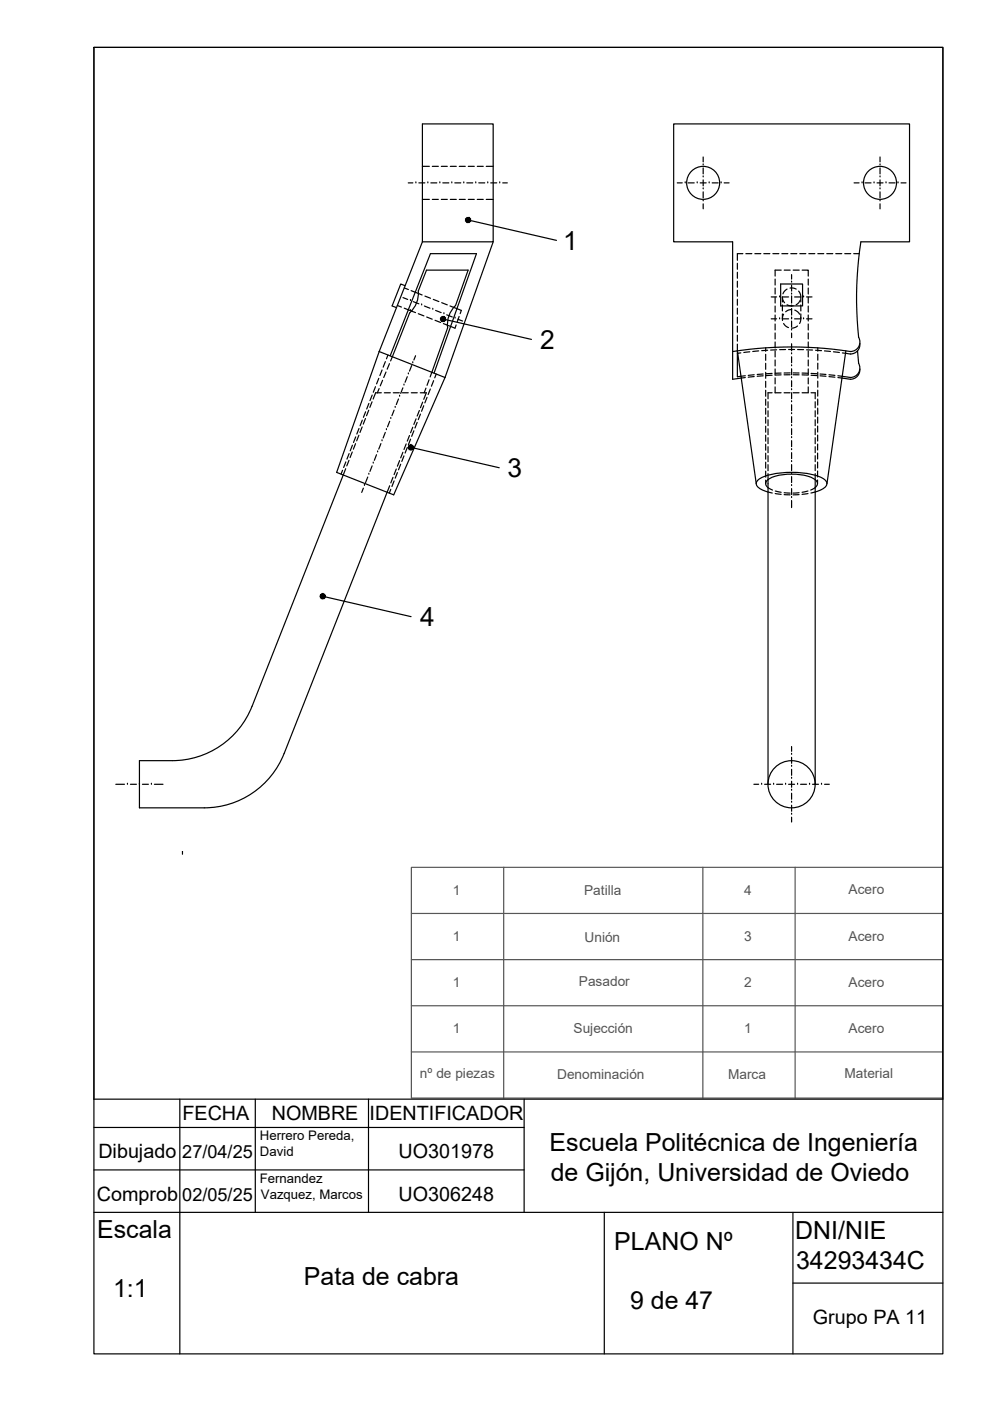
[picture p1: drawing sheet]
<svg xmlns="http://www.w3.org/2000/svg" width="210mm" height="297mm" viewBox="0 0 210 297" stroke-linecap="round" stroke-linejoin="round" font-family="sans-serif">
<!-- layer: Vistas -->
<g fill="none" stroke="#000" stroke-width=".25">
<path d="M89.6 26.3h15v25h-15zM89.6 51.3l-9.2 23.2M104.6 51.3l-10.2 28.7M80.4 74.5l14 5.5M80.4 74.5l-9 25.7 12.1 4.7 10.9-24.9M82.7 75.5l8.6-21.7h9.7l-9 25.3M85.9 60.6l-.9-.4-1.9 4.7 1 .3M86.6 65.7l.6 .3M87 65.9h.1M88 62l.7 .2M94.9 68.9l.6 .3M94.9 69.5a5.6 5.6 0 0 1 1.7-4.7l2.7-7.5h-8.9l-1.7 4.4a5.6 5.6 0 0 1-1.8 4.6l-3.7 9.3"/>
<path d="M94.9 69.5l-3.3 9.4M96.2 65.2l.7 .2M155.3 74.5a85.8 85.8 0 0 1 25.5 0 2 2 0 0 0 1.2-3 78.4 78.4 0 0 1 .5-20.2h10.3v-25h-50v25h12.5v29.1l1.9-.2M156.4 74.9h-.1M157.1 79.8l-.8 .1v-5.5l4 28.1M165.5 60.2h4.7v4.7h-4.7zM179.3 74.4l-4 28.1M181.8 74.4l.2 2.6a1.99 1.99 0 0 1-1.7 3l-1.7-.2M182.3 78.2a1.99 1.99 0 0 1-2 2.2l-1.8-.2M182.3 72.8a2.11 2.11 0 0 1-3 2.1M72.8 100.7l-19.4 49.1a18.2 18.2 0 0 1-16.9 11.5h-6.9v10h13.7a18.2 18.2 0 0 0 16.9-11.5M82.1 104.4l-21.9 55.4"/>
<path d="M162.8 103.4a1.01 1.01 0 0 1-.5-1 1.01 1.01 0 0 1 .8-.9 11.7 11.7 0 0 1 9.5 0 1.03 1.03 0 0 1 .7 .9 1.03 1.03 0 0 1-.5 1M162.8 101.7v64.6M172.8 104.3a3.8 3.8 0 0 0 2.4-1.4 1.22 1.22 0 0 0-.8-1.5 18.1 18.1 0 0 0-13.1 0 1.17 1.17 0 0 0-1 1.1 1.17 1.17 0 0 0 .9 1.2l1.6 .6M172.8 101.7v64.6"/>
<circle cx="149.1" cy="38.8" r="3.5"/>
<circle cx="186.6" cy="38.8" r="3.5"/>
<circle cx="167.8" cy="166.3" r="5"/>
</g>
<!-- layer: Oculto -->
<g fill="none" stroke="#000" stroke-width=".25">
<path d="M89.6 35.3h1.4M91.7 35.3h1.2M93.6 35.3h1.2M95.5 35.3h1.2M97.4 35.3h1.3M99.3 35.3h1.3M101.2 35.3h1.3M103.1 35.3h1.5M89.6 42.3h1.4M91.7 42.3h1.2M93.6 42.3h1.2M95.5 42.3h1.2"/>
<path d="M97.4 42.3h1.3M99.3 42.3h1.3M101.2 42.3h1.3M103.1 42.3h1.5M156.3 55.8v1.3M156.3 57.7v1.3M156.3 59.6v1.3M157.5 53.8h-1.2v1.4M158.1 53.8h1.3M160 53.8h1.3M161.9 53.8h1.3M163.9 53.8h1.2"/>
<path d="M164.3 59.2v1.2M165.6 57.3h-1.3v1.2M165.8 53.8h1.2M166.3 57.3h1.2M167.7 53.8h1.2M168.2 57.3h1.2M169.6 53.8h1.3M170.1 57.3h1.3v1.2M171.4 59.2v1.2M171.5 53.8h1.3M173.4 53.8h1.3M175.3 53.8h1.3"/>
<path d="M177.2 53.8h1.3M179.1 53.8h1.3M181 53.8h1.2M81 78.4l-.5 1.2M81.7 76.7l-.5 1.1M81.8 78.9l-.4 1.1M82.3 75.3l-.4 .8M82.6 77.1l-.5 1.2M83.2 75.6l-.4 .9M84.2 64.8l.9 .3M85.7 65.3l.9 .4M85.7 61l.9 .4"/>
<path d="M87.2 61.6l.8 .4M87.2 66l.9 .3M88.7 66.5l1.2 .5M88.7 62.2l.8 .3M90.1 62.8l1.2 .4M90.5 67.2l1.1 .5M91.6 78.9l-.4 1M91.9 63.5l1.2 .4M92.2 67.9l1.2 .5M92.5 79.3l-.3 .8M93.6 64.2l1.2 .4M94 68.6l.9 .3"/>
<path d="M95.4 64.9l.8 .3M96.7 68.9l-.2 .7-1-.4M96.9 65.4l.9 .4-.2 .7M97.3 67.1l-.4 1.2M156.3 61.5v1.3M156.3 63.4v1.3M156.3 65.3v1.3M156.3 67.3v1.2M156.3 69.2v1.2M156.3 71.1v1.2M156.3 73v1.4M157.1 74.8l-.7 .1"/>
<path d="M158 79.7l-.9 .1M159 74.6l-1.3 .1M159.9 79.5l-1.3 .1M159.9 79.8l-1.3 .2M160.9 74.4l-1.3 .1M161.8 79.3l-1.3 .1M161.8 79.7l-1.3 .1M162.3 73.8v.7M162.3 75.1v1.3M162.3 77v1.3M162.3 78.9v1.3M162.8 74.3h-1.3"/>
<path d="M163.7 79.2h-1.3M163.7 79.6h-1.3M164.3 61.1v1.2M164.3 63v1.2M164.3 64.9v1.3M164.3 66.8v1.3M164.3 68.7v1.3M164.3 70.6v1.3M164.3 72.5v1.3M164.3 74.4v1.3M164.3 76.3v1.3M164.3 78.2v1.3h1.3"/>
<path d="M164.7 74.2h-1.3M165.6 79.1h-1.3M165.9 64v-1l.1 .5 .4 .7M165.9 64.7v1.2M165.9 66.6v1M166.1 66.6l-.2 1.3M166.2 68.6l.4 .6 .6 .3M166.6 74.1h-1.3M166.9 64.6l.7 .3 .6-.1M166.9 61.3l-.5 .4-.4 .6M167.2 74.1h1.3M167.5 61.1h.7l.6 .2"/>
<path d="M167.5 79.1h-1.3M167.5 79.5h-1.3M167.8 65.6l-.5 .1-.7 .4M167.8 65.6h.1M168.2 79.1h1.2M168.2 79.5h1.2M168.5 65.8l.6 .3 .4 .5M169.1 69.1l-.6 .3-.7 .2M169.1 74.1h1.3M169.3 61.7l.4 .8 .1 1.5M169.7 63.6l-.3 .5-.6 .5M169.8 67.3v.7l-.3 .6"/>
<path d="M169.8 64.7v1.2M169.8 66.6v1M170.1 79.1h1.2M170.1 79.5h1.2M171 74.2h1.3M171.4 61.1v1.2M171.4 63v1.2M171.4 64.9v1.3M171.4 66.8v1.3M171.4 68.7v1.3M171.4 70.6v1.3M171.4 72.5v1.3"/>
<path d="M171.4 74.4v1.3M171.4 76.3v1.3M171.4 78.2v1.3M172 79.2h1.2M172 79.6h1.2M172.9 74.3h1.3M173.4 78.9v1.3M173.4 73.8v.7M173.4 75.1v1.3M173.4 77v1.3M173.9 79.3l1.2 .1M173.9 79.7l1.2 .1"/>
<path d="M174.8 74.4l1.3 .1M175.8 79.5l1.2 .1M175.8 79.8l1.2 .2M176.7 74.6l1.3 .1M177.7 79.7l.9 .1M178.6 74.8l.7 .1M72.6 99.7l-.3 .8M73.3 99.4l-.5 1.3M73.3 97.9l-.4 1.2M74 97.6l-.5 1.2M74 96.2l-.4 1.1M74.7 95.8l-.5 1.2"/>
<path d="M74.7 94.4l-.4 1.2M75.4 94.1l-.5 1.1M75.4 92.6l-.4 1.2M76.1 92.3l-.5 1.2M76.1 90.8l-.4 1.2M76.8 90.5l-.5 1.2M76.8 89.1l-.4 1.2M77.5 88.7l-.5 1.2M77.5 87.3l-.4 1.2M78.2 87l-.5 1.1M78.2 85.5l-.5 1.2M78.9 85.2l-.5 1.2"/>
<path d="M78.9 83.8l-.5 1.1M79.6 82l-.5 1.2M80.3 80.2l-.5 1.2M80.4 82.4l-.4 .9M80.8 83.3h-1.2l-.5 1.3M81.1 80.6l-.5 1.2M81.5 83.3h1.3M83.4 83.3h1.3M84 99.4l-.4 1.2M84.7 97.7l-.4 1.1M85 98.4l-.5 1.2M85.3 83.3h1.3"/>
<path d="M85.4 95.9l-.4 1.2M85.7 96.7l-.5 1.1M86.1 94.1l-.4 1.2M86.4 94.9l-.5 1.2M86.8 92.3l-.4 1.2M87.1 93.1l-.5 1.2M87.2 83.3h1.3M87.5 90.6l-.4 1.2M87.7 91.3l-.4 1.2M88.2 88.8l-.5 1.2M88.4 89.6l-.4 1.1M88.9 87l-.5 1.2"/>
<path d="M89.1 83.3h1.3l-.6 1.4M89.1 87.8l-.4 1.2M89.6 85.3l-.5 1.1M89.8 86l-.4 1.2M90.3 82.3l-.4 1M90.5 84.3l-.4 1.1M91 80.5l-.5 1.2M91.2 82.5l-.4 1.2M91.9 80.7l-.4 1.2M158 80l-.8 .2M162.3 80.8v1.3M162.3 82.7v1.3"/>
<path d="M162.3 84.7v1.2M162.3 86.6v1.2M162.3 88.5v1.2M162.3 90.4v1.2M162.3 92.3v1.2M162.3 94.2v1.2M162.3 96.1v1.3M162.3 98v1.3M162.3 99.9v1.3M162.8 85.2v1.3M162.8 87.1v1.3M162.8 89v1.3"/>
<path d="M162.8 90.9v1.3M162.8 92.8v1.3M162.8 94.7v1.3M162.8 96.6v1.3M162.8 98.5v1.3M163.7 83.3h-.9v1.2M164.3 82v1.3h1.3M164.3 80.1v1.3M166.2 83.3h1.3M168.2 83.3h1.2M170.1 83.3h1.2M171.4 80.1v1.3"/>
<path d="M171.4 82v1.3M172 83.3h.8v1.2M172.8 85.2v1.3M172.8 87.1v1.3M172.8 89v1.3M172.8 90.9v1.3M172.8 92.8v1.3M172.8 94.7v1.3M172.8 96.6v1.3M172.8 98.5v1.3M173.3 96.1v1.2M173.3 98v1.2"/>
<path d="M173.3 99.9v1.2M173.4 94.1l-.1 1.3M173.4 90.3v1.3M173.4 92.2v1.3M173.4 84.6v1.3M173.4 86.5v1.3M173.4 88.4v1.3M173.4 80.8v1.3M173.4 82.7v1.3M177.7 80l.8 .2M82.6 103l-.5 1.4M82.9 103.7l-.4 .8"/>
<path d="M83.3 101.2l-.4 1.2M83.6 102l-.5 1.2M84.3 100.2l-.5 1.2M162.3 101.8v.7M162.8 103.4l1 .5M162.8 104.3l.9 .2M162.8 100.4v1.3M164.4 104.6l1.2 .2M164.4 104.1l1.2 .3M166.3 104.5h1.2M166.3 104.9h1.2M169.4 104.5h-1.2"/>
<path d="M169.4 104.9h-1.2M171.3 104.1l-1.2 .3M171.3 104.6l-1.2 .2M172.8 103.4l-.9 .5M172.8 104.3l-.9 .2M172.8 100.4v1.3M173.3 101.8v.7"/>
</g>
<!-- layer: Cotas -->
<g fill="#000" stroke="#000" stroke-width=".21">
<path d="M98.8 46.5v.2l.5-.1zM98.8 46.7l.5-.1-.5 .2zM98.8 46.8v.1l.5-.3z"/>
<path d="M98.8 46.9l.1 .1 .4-.4zM99.3 46.6l-.3 .5-.1-.1zM99.3 46.6l-.3 .5h.1z"/>
<path d="M98.9 46.3l.4 .3-.3-.4zM98.9 46.3l.4 .3-.5-.2zM98.8 46.4v.1l.5 .1z"/>
<path d="M99.3 46.6l-.2 .5h.2zM99.3 46.6l.1 .5h-.1zM99.3 46.6l.1 .5h.1z"/>
<path d="M99.2 46.2l.1 .4 .1-.4zM99.1 46.2h.1l.1 .4zM99 46.2l.3 .4-.2-.4z"/>
<path d="M99.3 46.6l.2 .5 .1-.1zM99.3 46.6l.4 .3-.1 .1zM99.3 46.6l.4 .3v-.1z"/>
<path d="M99.6 46.3l-.3 .3 .4-.2zM99.5 46.2l.1 .1-.3 .3zM99.4 46.2l-.1 .4 .2-.4z"/>
<path d="M99.3 46.6l.4 .2 .1-.2zM99.3 46.6l.4-.1 .1 .1zM99.3 46.6l.4-.1v-.1z"/>
<path d="M93.5 67.5l-.1 .2 .6-.1zM93.4 67.7l.6-.1-.5 .2zM93.5 67.8v.1l.5-.3z"/>
<path d="M93.5 67.9l.1 .1 .4-.4zM94 67.6l-.3 .5-.1-.1zM94 67.6l-.3 .5h.1z"/>
<path d="M93.6 67.3l.4 .3-.3-.4zM93.6 67.3l.4 .3-.5-.2zM93.5 67.4v.1l.5 .1z"/>
<path d="M94 67.6l-.2 .5h.2zM94 67.6l.1 .5h-.1zM94 67.6l.1 .5h.1z"/>
<path d="M93.9 67.1l.1 .5 .1-.4zM93.8 67.2l.1-.1 .1 .5zM93.7 67.2l.3 .4-.2-.4z"/>
<path d="M94 67.6l.2 .5 .1-.1zM94 67.6l.4 .3-.1 .1zM94 67.6l.4 .3v-.1z"/>
<path d="M94.3 67.3l-.3 .3 .4-.2zM94.2 67.2l.1 .1-.3 .3zM94.1 67.2l-.1 .4 .2-.4z"/>
<path d="M94 67.6l.4 .2v-.2zM94 67.6l.4-.1v.1zM94 67.6l.4-.1v-.1z"/>
<path d="M86.6 94.7v.2h.5zM86.6 94.9h.5l-.5 .1zM86.6 95l.1 .1 .4-.2z"/>
<path d="M86.7 95.1l.1 .1 .3-.3zM87.1 94.9l-.2 .4-.1-.1zM87.1 94.9l-.2 .4h.1z"/>
<path d="M86.7 94.5l.4 .4-.3-.5zM86.7 94.5l.4 .4-.4-.3zM86.7 94.6l-.1 .1 .5 .2z"/>
<path d="M87.1 94.9l-.1 .4 .1 .1zM87.1 94.9l.2 .4-.2 .1zM87.1 94.9l.2 .4h.1z"/>
<path d="M87.1 94.4v.5l.1-.5zM87 94.4h.1v.5zM86.8 94.4l.3 .5-.1-.5z"/>
<path d="M87.1 94.9l.3 .4 .1-.1zM87.1 94.9l.4 .2v.1zM87.1 94.9l.4 .2 .1-.1z"/>
<path d="M87.5 94.5l-.4 .4 .4-.3zM87.3 94.4l.2 .1-.4 .4zM87.2 94.4l-.1 .5 .2-.5z"/>
<path d="M87.1 94.9l.5 .1v-.2zM87.1 94.9l.5-.2v.1zM87.1 94.9l.5-.2-.1-.1z"/>
<path d="M67.9 126.3v.1h.5zM67.9 126.4h.5l-.5 .2zM67.9 126.6l.1 .1 .4-.3z"/>
<path d="M68 126.7l.1 .1 .3-.4zM68.4 126.4l-.2 .5-.1-.1zM68.4 126.4l-.2 .5h.1z"/>
<path d="M68.1 126.1l.3 .3-.2-.4zM68.1 126.1l.3 .3-.4-.2zM68 126.2l-.1 .1 .5 .1z"/>
<path d="M68.4 126.4l-.1 .5h.1zM68.4 126.4l.2 .5h-.2zM68.4 126.4l.2 .5 .1-.1z"/>
<path d="M68.4 125.9v.5l.1-.5zM68.3 125.9h.1v.5zM68.2 126l.2 .4-.1-.5z"/>
<path d="M68.4 126.4l.3 .4h.1zM68.4 126.4l.5 .3-.1 .1zM68.4 126.4l.5 .3v-.2z"/>
<path d="M68.8 126.1l-.4 .3 .4-.2zM68.7 126l.1 .1-.4 .3zM68.5 125.9l-.1 .5 .3-.4z"/>
<path d="M68.4 126.4l.5 .1v-.1zM68.4 126.4l.5-.1v.1zM68.4 126.4l.5-.1-.1-.1z"/>
</g>
<path d="M99.7 46.8l18.3 4.2M94.4 67.8l18.3 4.2M87.6 95l18.2 4.2M68.9 126.5l18.3 4.2" fill="none" stroke="#000" stroke-width=".25"/>
<!-- layer: Ejes -->
<g fill="none" stroke="#000" stroke-width=".25">
<path d="M86.6 38.8h.9M88.2 38.8h.1M88.8 38.8h1.3M90.7 38.8h.1M91.3 38.8h1.3M93.3 38.8h.1M93.9 38.8h1.3M95.8 38.8h.1M96.4 38.8h1.3M98.3 38.8h.1M99 38.8h1.2M100.9 38.8h.1"/>
<path d="M101.5 38.8h1.3M103.4 38.8h.1M104 38.8h1.3M106 38.8h.1M106.6 38.8h1M143.6 38.8h1M145.3 38.8h.1M145.9 38.8h1.3M147.8 38.8h.1M148.5 38.8h1.2M149.1 35h.1M149.1 37.5h.1"/>
<path d="M149.1 33.3v1M149.1 35.6v1.3M149.1 38.1v1.3M150.4 38.8h.1M151 38.8h1.3M152.9 38.8h.1M153.5 38.8h1.1M181.1 38.8h1M182.8 38.8h.1M183.4 38.8h1.3M185.3 38.8h.1M186 38.8h1.2"/>
<path d="M186.6 35h.1M186.6 37.5h.1M186.6 33.3v1M186.6 35.6v1.3M186.6 38.1v1.3M187.9 38.8h.1M188.5 38.8h1.3M190.4 38.8h.1M191 38.8h1.1M149.1 40h.1M149.1 42.6h.1M149.1 40.7v1.2"/>
<path d="M149.1 43.2v1.1M167.8 59.8h.1M167.8 58.2v1M186.6 40h.1M186.6 42.6h.1M186.6 40.7v1.2M186.6 43.2v1.1M85.4 63.1l1 .4M86.4 79.9l-.5 1.2M86.6 79.3h.1M87 63.7h.1M87.3 77.5l-.5 1.2"/>
<path d="M87.5 76.9h.1M87.6 64l1.2 .4M88.1 75.4l-.4 .9M89.4 64.7h.1M90 64.9l1.2 .4M91.8 65.6h.1M92.4 65.8l1.1 .5M94.1 66.5h.1M94.7 66.7l1.2 .5M96.5 67.4h.1M97.1 67.7l1 .4M163.5 63h1.2"/>
<path d="M163.5 67.6h1.2M165.3 63h.1M165.3 67.6h.1M165.9 63h1.3M165.9 67.6h1.3M167.8 63h.1M167.8 70h.1M167.8 67.4h.1M167.8 64.9h.1M167.8 62.4h.1M167.8 67.6h.1M167.8 77.6h.1"/>
<path d="M167.8 75h.1M167.8 60.4v1.3M167.8 63v1.3M167.8 65.5v1.3M167.8 68.1v1.2M167.8 70.6v1M167.8 72.9v1.5M167.8 75.6v1.3M167.8 78.2v1.3M168.5 63h1.2M168.5 67.6h1.2M170.4 63h.1"/>
<path d="M170.4 67.6h.1M171 63h1.2M171 67.6h1.2M78.9 98.8l-.5 1.2M79.1 98.2h.1M79.8 96.4l-.4 1.2M80.1 95.8h.1M80.8 94.1l-.5 1.1M81 93.5h.1M81.7 91.7l-.5 1.2M81.9 91.1h.1M82.6 89.3l-.4 1.2"/>
<path d="M82.9 88.7h.1M83.6 87l-.5 1.1M83.8 86.4h.1M84.5 84.6l-.5 1.2M84.7 84h.1M85.4 82.2l-.4 1.2M85.7 81.6h.1M167.8 97.9h.1M167.8 95.3h.1M167.8 92.8h.1M167.8 90.3h.1M167.8 87.7h.1"/>
<path d="M167.8 85.2h.1M167.8 82.6h.1M167.8 80.1h.1M167.8 80.7v1.3M167.8 83.3v1.2M167.8 85.8v1.3M167.8 88.3v1.3M167.8 90.9v1.3M167.8 93.4v1.3M167.8 96v1.2M167.8 98.5v1.3M77 103.5l-.3 .9"/>
<path d="M77.3 102.9h.1M78 101.1l-.5 1.2M78.2 100.5h.1M167.8 105.5h.1M167.8 103h.1M167.8 100.4h.1M167.8 101v1.3M167.8 103.6v1.3M167.8 106.1v1.5M167.8 159.9h.1M167.8 158.3v1M24.6 166.3h1.8"/>
<path d="M27 166.3h.1M27.7 166.3h1.2M29.6 166.3h.1M30.2 166.3h1.3M32.1 166.3h.1M32.7 166.3h1.9M159.8 166.3h1M161.5 166.3h.1M162.1 166.3h1.3M164 166.3h.1M164.7 166.3h1.2M166.6 166.3h.1"/>
<path d="M167.2 166.3h1.3M167.8 172.6h.1M167.8 170.1h.1M167.8 167.6h.1M167.8 165h.1M167.8 162.5h.1M167.8 160.6v1.2M167.8 163.1v1.3M167.8 165.6v1.3M167.8 168.2v1.3M167.8 170.7v1.3M167.8 173.3v1"/>
<path d="M169.1 166.3h.1M169.7 166.3h1.3M171.6 166.3h.1M172.3 166.3h1.2M174.2 166.3h.1M174.8 166.3h1M38.7 180.4v.7"/>
</g>
<!-- layer: Tabla -->
<path d="M87.2 193.7h112.7M106.8 183.9h-19.6v48.9h112.7v-48.9h-31.3M106.8 183.9h42.2v48.9M106.8 183.9v48.9M149 183.9h19.6v48.9M87.2 203.5h112.7M87.2 213.2h112.7M87.2 223h112.7" fill="none" stroke="#545454" stroke-width=".25"/>
<!-- layer: Aristas -->
<path d="M19.9 233h180M19.9 239h91.2M38.1 233v54M54.1 233v24M78.1 233v24M111.1 233v24M19.9 257h180M19.9 248h91.2M128.1 257v30M168.1 257v30M168.1 272h31.8" fill="none" stroke="#000" stroke-width=".25"/>
<!-- layer: 0 -->
<path d="M19.9 10.1h180v276.9h-180zM19.9 233v-222.9h180v222.9" fill="none" stroke="#000" stroke-width=".25"/>
<g font-size="5.6">
<text x="119.4" y="53">1</text>
<text x="114.5" y="74">2</text>
<text x="107.6" y="101.2">3</text>
<text x="89.1" y="132.7">4</text>
</g>
<g font-size="5.3">
<text x="116.5" y="244">Escuela Politécnica de Ingeniería</text>
<text x="116.8" y="250.4">de Gijón, Universidad de Oviedo</text>
<text x="20.6" y="262.5">Escala</text>
<text x="168.6" y="262.6">DNI/NIE</text>
<text x="130.3" y="265">PLANO Nº</text>
<text x="168.8" y="269">34293434C</text>
<text x="24" y="275.1">1:1</text>
<text x="64.4" y="272.4">Pata de cabra</text>
<text x="133.6" y="277.6">9 de 47</text>
</g>
<g font-size="4.2">
<text x="38.7" y="237.5">FECHA</text>
<text x="57.6" y="237.5">NOMBRE</text>
<text x="78.4" y="237.5">IDENTIFICADOR</text>
<text x="20.9" y="245.6">Dibujado</text>
<text x="84.5" y="245.6">UO301978</text>
<text x="20.5" y="254.5">Comprob</text>
<text x="84.5" y="254.5">UO306248</text>
<text x="172.4" y="280.7">Grupo PA 11</text>
</g>
<g font-size="3.8">
<text x="38.7" y="245.6">27/04/25</text>
<text x="38.7" y="254.5">02/05/25</text>
</g>
<g font-size="2.9" fill="#545454">
<text x="96" y="189.7">1</text>
<text x="123.9" y="189.7">Patilla</text>
<text x="157.8" y="189.7">4</text>
<text x="179.9" y="189.6">Acero</text>
<text x="96" y="199.5">1</text>
<text x="123.9" y="199.6">Unión</text>
<text x="157.8" y="199.5">3</text>
<text x="179.9" y="199.4">Acero</text>
<text x="96" y="209.3">1</text>
<text x="122.7" y="209.1">Pasador</text>
<text x="157.8" y="209.3">2</text>
<text x="179.9" y="209.2">Acero</text>
<text x="96" y="219.1">1</text>
<text x="121.6" y="219">Sujección</text>
<text x="157.8" y="219.1">1</text>
<text x="179.9" y="219">Acero</text>
<text x="89" y="228.6">nº de piezas</text>
<text x="118.1" y="228.8">Denominación</text>
<text x="154.4" y="228.9">Marca</text>
<text x="179.1" y="228.6">Material</text>
</g>
<g font-size="2.8">
<text x="55.1" y="241.7">Herrero Pereda,</text>
<text x="55.1" y="245.1">David</text>
<text x="55.1" y="250.8">Fernandez</text>
<text x="55.3" y="254.2">Vazquez, Marcos</text>
</g>
</svg>
